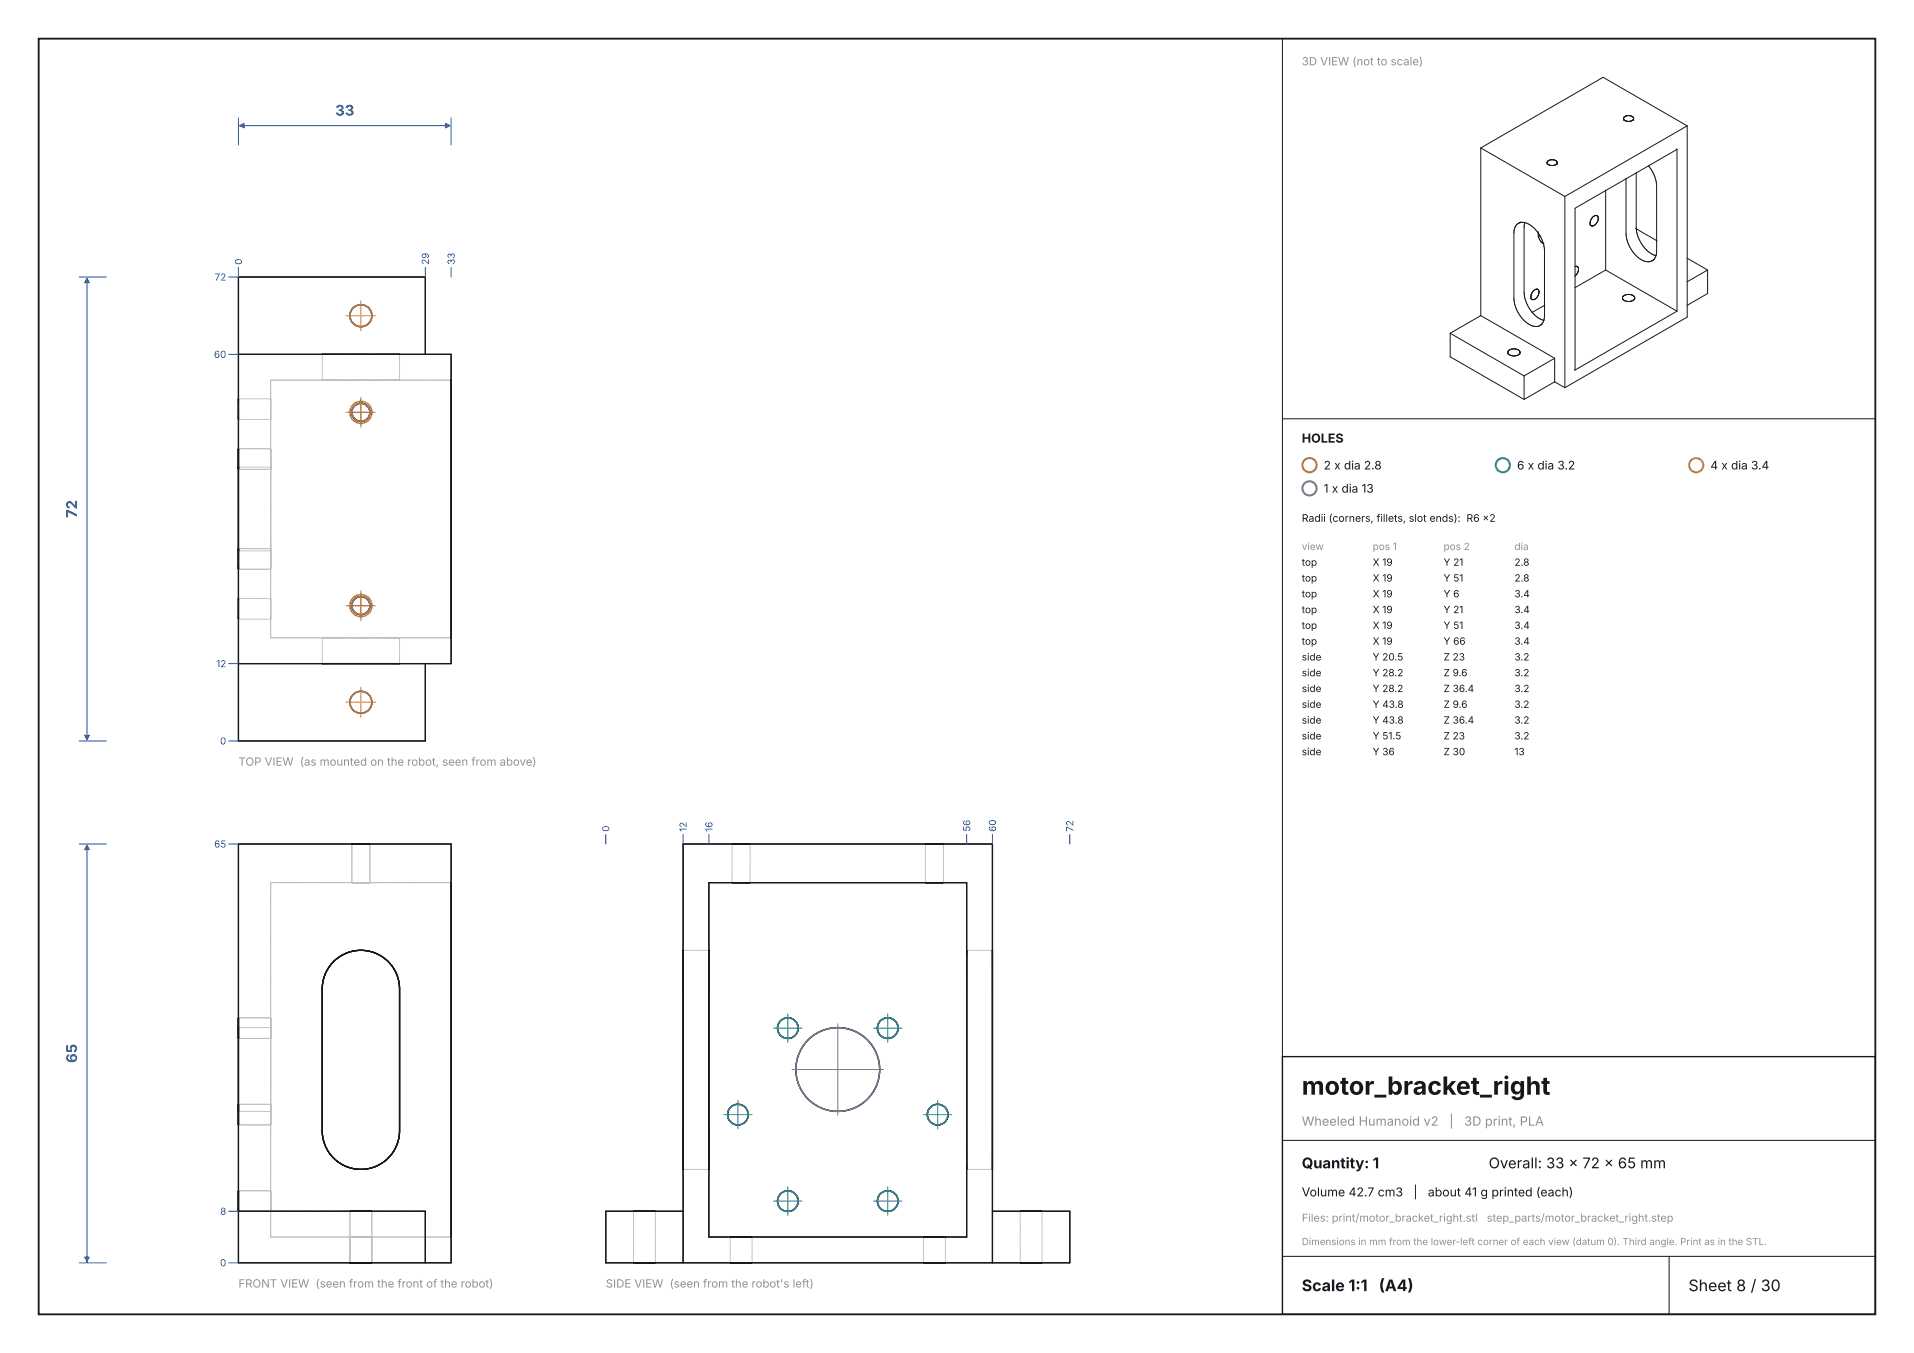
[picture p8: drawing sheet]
<svg xmlns="http://www.w3.org/2000/svg" width="297mm" height="210mm" viewBox="0 0 297 210" stroke-linecap="round" stroke-linejoin="round" font-family="sans-serif">
<path d="M6 6h285v198h-285z" fill="none" stroke="#16181d" stroke-width=".28"/>
<circle cx="203.2" cy="72.2" r="1.1" fill="none" stroke="#d1495b" stroke-width=".32"/>
<circle cx="233.2" cy="72.2" r="1.1" fill="none" stroke="#1b9e77" stroke-width=".32"/>
<circle cx="263.2" cy="72.2" r="1.1" fill="none" stroke="#e08a00" stroke-width=".32"/>
<circle cx="203.2" cy="75.8" r="1.1" fill="none" stroke="#7b5ea7" stroke-width=".32"/>
<path d="M199 164h92v40h-92z" fill="none" stroke="#16181d" stroke-width=".21"/>
<g fill="none" stroke="#b9bdc6" stroke-width=".16" stroke-dasharray=".2 .1">
<path d="M42 59h27.9M50 59v-3.9M50 59h.1M50.1 59h.1M50.2 59h.1M50.3 59h.1M50.4 59h.1M50.5 59h.1M50.6 59h.1M50.7 59h.2M50.9 59h.1M51 59h.2"/>
<path d="M51.2 59h.2M51.4 59h.2M51.6 59h.2M51.8 59h.2M52 59h.3M52.3 59h.2M52.5 59h.2M52.7 59h.3M53 59h.3M53.3 59h.2M53.5 59h.3M53.8 59h.3"/>
<path d="M54.1 59h.3M54.4 59h.3M54.7 59h.3M55 59h.3M55.3 59h.3M55.6 59h.2M55.8 59h.4M56.2 59h.2M56.4 59h.3M56.7 59h.3M57 59h.3M57.3 59h.3"/>
<path d="M57.6 59h.3M57.9 59h.3M58.2 59h.3M58.5 59h.2M58.7 59h.3M59 59h.3M59.3 59h.2M59.5 59h.2M59.7 59h.3M60 59h.2M60.2 59h.2M60.4 59h.2"/>
<path d="M60.6 59h.2M60.8 59h.2M61 59h.1M61.1 59h.2M61.3 59h.1M61.4 59h.1M61.5 59h.1M61.6 59h.1M61.7 59h.1M61.8 59h.1M61.9 59h.1M62 59h.1"/>
<path d="M62 59v-3.9M37.1 72.8h4.9M37.1 72.5h4.9M37.1 69.6h4.9M37.1 65.1h4.9M37.1 61.9h4.9M42 80v-.4M42 79.6v-.3M42 79.3v-.3M42 79v-.3M42 78.7v-.3M42 78.4v-.4"/>
<path d="M42 78v-.3M42 77.7v-.3M42 77.4v-.3M42 77.1v-.3M42 76.8v-.3M42 76.5v-.3M42 76.2v-.3M42 75.9v-.3M42 75.6v-.3M42 75.3v-.2M42 75.1v-.3M42 74.8v-.2"/>
<path d="M42 74.6v-.3M42 74.3v-.2M42 74.1v-.2M42 73.9v-.2M42 73.7v-.2M42 73.5v-.1M42 73.4v-.2M42 73.2v-.1M42 73.1v-.2M42 72.9v-.1M42 72.8v-.1M42 72.8h.1"/>
<path d="M42 72.7h.1M42 72.7v-.1M42 72.6h.1M42 72.6v-.1M42 72.5h.1M42 72.5v-.1M42 72.4h.1M42 72.4v-.1M42 72.3h.1M42 72.3v-.1M42 72.2h.1M42 72.2v-.1"/>
<path d="M42 72.1v-.1M42 72v-.1M42 71.9h.1M42 71.9v-.1M42 71.8v-.1M42 71.7v-.1M42 71.6h.1M42 71.6v-.1M42 71.5v-.1M42 71.4v-.1M42 71.3v-.1M42 71.2h.1"/>
<path d="M42 71.2v-.1M42 71.1v-.1M42 71v-.1M42 70.9h.1M42 70.9v-.1M42 70.8v-.1M42 70.7v-.1M42 70.6h.1M42 70.6v-.1M42 70.5v-.1M42 70.4v-.1M42 70.3h.1"/>
<path d="M42 70.3v-.1M42 70.2h.1M42 70.2v-.1M42 70.1v-.1M42 70h.1M42 70v-.1M42 69.9h.1M42 69.9v-.1M42 69.8h.1M42 69.8v-.1M42 69.7h.1M42 65.1v-.1"/>
<path d="M42 65h.1M42 65v-.1M42 64.9h.1M42 64.9v-.1M42 64.8h.1M42 64.8v-.1M42 64.7v-.1M42 64.6h.1M42 64.6v-.1M42 64.5h.1M42 64.5v-.1M42 64.4v-.1"/>
<path d="M42 64.3h.1M42 64.3v-.1M42 64.2v-.1M42 64.1v-.1M42 64h.1M42 64v-.1M42 63.9v-.1M42 63.8v-.1M42 63.7h.1M42 63.7v-.1M42 63.6v-.1M42 63.5v-.1"/>
<path d="M42 63.4v-.1M42 63.3h.1M42 63.3v-.1M42 63.2v-.1M42 63.1v-.1M42 63h.1M42 63v-.1M42 62.9v-.1M42 62.8v-.1M42 62.7h.1M42 62.7v-.1M42 62.6v-.1"/>
<path d="M42 62.5h.1M42 62.5v-.1M42 62.4h.1M42 62.4v-.1M42 62.3v-.1M42 62.2h.1M42 62.2v-.1M42 62.1h.1M42 62.1v-.1M42 62h.1M42 62v-.1M54.3 64h.1"/>
<path d="M54.3 64v.1M54.3 64v-.1M54.3 64.1v.1M54.3 63.9v-.1M54.3 64.2v.1M54.3 63.8v-.1M54.3 64.3v.1M54.3 63.7v-.1M54.3 64.4l.1 .1M54.3 63.6l.1-.1M54.4 64.5h.1M54.4 63.5h.1"/>
<path d="M54.4 64.5v.1M54.4 63.5v-.1M54.4 64.6v.1M54.4 63.4v-.1M54.4 64.7l.1 .1M54.4 63.3l.1-.1M54.5 64.8h.1M54.5 63.2v-.1M54.5 64.8l.1 .1M54.5 63.1h.1M54.6 64.9v.1M54.6 63.1v-.1"/>
<path d="M54.6 65l.1 .1M54.6 63l.1-.1M54.7 65.1h.1M54.7 62.9h.1M54.7 65.1l.1 .1M54.7 62.9l.1-.1M54.8 65.2h.1M54.8 62.8h.1M54.8 65.2l.1 .1M54.8 62.8l.1-.1M54.9 65.3l.1 .1M54.9 62.7l.1-.1"/>
<path d="M55 65.4h.1M55 62.6h.1M55 65.4l.1 .1M55 62.6l.1-.1M55.1 65.5h.1M55.1 62.5h.1M55.2 65.5h.1M55.2 62.5h.1M55.3 65.5v.1M55.3 62.5v-.1M55.3 65.6h.1M55.3 62.4h.1"/>
<path d="M55.4 65.6h.1M55.4 62.4h.1M55.5 65.6h.1M55.5 62.4h.1M55.6 65.6l.1 .1M55.6 62.4l.1-.1M55.7 65.7h.1M55.7 62.3h.1M55.8 65.7h.1M55.8 62.3h.1M55.9 65.7h.1M55.9 62.3h.1"/>
<path d="M56 65.7h.1M56 62.3h.1M56.1 65.7h.1M56.1 62.3h.1M56.2 65.7h.1M56.2 62.3h.1M56.3 65.7h.1M56.3 62.3h.1M56.3 65.7l.1-.1M56.3 62.3l.1 .1M56.4 65.6h.1M56.4 62.4h.1"/>
<path d="M56.5 65.6h.1M56.5 62.4h.1M56.6 65.6h.1M56.6 62.4h.1M56.7 65.6v-.1M56.7 62.4v.1M56.7 65.5h.1M56.7 62.5h.1M56.8 65.5h.1M56.8 62.5h.1M56.9 65.5l.1-.1M56.9 62.5l.1 .1"/>
<path d="M57 65.4h.1M57 62.6h.1M57 65.4l.1-.1M57 62.6l.1 .1M57.1 65.3l.1-.1M57.1 62.7l.1 .1M57.2 65.2h.1M57.2 62.8h.1M57.2 65.2l.1-.1M57.2 62.8l.1 .1M57.3 65.1h.1M57.3 62.9h.1"/>
<path d="M57.3 65.1l.1-.1M57.3 62.9l.1 .1M57.4 65v-.1M57.4 63v.1M57.4 64.9l.1-.1M57.4 63.1h.1M57.5 64.8h.1M57.5 63.1v.1M57.5 64.8l.1-.1M57.5 63.2l.1 .1M57.6 64.7v-.1M57.6 63.3v.1"/>
<path d="M57.6 64.6v-.1M57.6 63.4v.1M57.6 64.5h.1M57.6 63.5h.1M57.6 64.5l.1-.1M57.6 63.5l.1 .1M57.7 64.4v-.1M57.7 63.6v.1M57.7 64.3v-.1M57.7 63.7v.1M57.7 64.2v-.1M57.7 63.8v.1"/>
<path d="M57.7 64.1v-.1M57.7 63.9v.1M57.7 64h.1M37.1 96.1h4.9M37.1 92.9h4.9M37.1 88.3h4.9M37.1 85.5h4.9M37.1 85.1h4.9M42 99v-40M42 99h27.9M42 96.1v-.1M42 96h.1"/>
<path d="M42 96v-.1M42 95.9h.1M42 95.9v-.1M42 95.8h.1M42 95.8v-.1M42 95.7v-.1M42 95.6h.1M42 95.6v-.1M42 95.5h.1M42 95.5v-.1M42 95.4v-.1M42 95.3h.1"/>
<path d="M42 95.3v-.1M42 95.2v-.1M42 95.1v-.1M42 95h.1M42 95v-.1M42 94.9v-.1M42 94.8v-.1M42 94.7h.1M42 94.7v-.1M42 94.6v-.1M42 94.5v-.1M42 94.4v-.1"/>
<path d="M42 94.3h.1M42 94.3v-.1M42 94.2v-.1M42 94.1v-.1M42 94h.1M42 94v-.1M42 93.9v-.1M42 93.8v-.1M42 93.7h.1M42 93.7v-.1M42 93.6v-.1M42 93.5h.1"/>
<path d="M42 93.5v-.1M42 93.4h.1M42 93.4v-.1M42 93.3v-.1M42 93.2h.1M42 93.2v-.1M42 93.1h.1M42 93.1v-.1M42 93h.1M42 93v-.1M42 88.3h.1M42 88.3v-.1"/>
<path d="M42 88.2h.1M42 88.2v-.1M42 88.1h.1M42 88.1v-.1M42 88h.1M42 88v-.1M42 87.9h.1M42 87.9v-.1M42 87.8h.1M42 87.8v-.1M42 87.7h.1M42 87.7v-.1"/>
<path d="M42 87.6v-.1M42 87.5v-.1M42 87.4h.1M42 87.4v-.1M42 87.3v-.1M42 87.2v-.1M42 87.1h.1M42 87.1v-.1M42 87v-.1M42 86.9v-.1M42 86.8v-.1M42 86.7h.1"/>
<path d="M42 86.7v-.1M42 86.6v-.1M42 86.5v-.1M42 86.4h.1M42 86.4v-.1M42 86.3v-.1M42 86.2v-.1M42 86.1h.1M42 86.1v-.1M42 86v-.1M42 85.9v-.1M42 85.8h.1"/>
<path d="M42 85.8v-.1M42 85.7h.1M42 85.7v-.1M42 85.6v-.1M42 85.5h.1M42 85.5v-.1M42 85.4h.1M42 85.4v-.1M42 85.3h.1M42 85.3v-.1M42 85.2h.1M42 85.2v-.1"/>
<path d="M42 85.1v-.2M42 84.9v-.1M42 84.8v-.2M42 84.6v-.1M42 84.5v-.2M42 84.3v-.2M42 84.1v-.2M42 83.9v-.2M42 83.7v-.3M42 83.4v-.2M42 83.2v-.3M42 82.9v-.2"/>
<path d="M42 82.7v-.3M42 82.4v-.3M42 82.1v-.3M42 81.8v-.3M42 81.5v-.3M42 81.2v-.3M42 80.9v-.3M42 80.6v-.3M42 80.3v-.3M50 99h.1M50.1 99h.1M50.2 99h.1"/>
<path d="M50.3 99h.1M50.4 99h.1M50.5 99h.1M50.6 99h.1M50.7 99h.2M50.9 99h.1M51 99h.2M51.2 99h.2M51.4 99h.2M51.6 99h.2M51.8 99h.2M52 99h.3"/>
<path d="M52.3 99h.2M52.5 99h.2M52.7 99h.3M53 99h.3M53.3 99h.2M53.5 99h.3M53.8 99h.3M54.1 99h.3M54.3 94h.1M54.3 94v.1M54.3 94v-.1M54.3 94.1v.1"/>
<path d="M54.3 93.9v-.1M54.3 94.2v.1M54.3 93.8v-.1M54.3 94.3v.1M54.3 93.7v-.1M54.3 94.4l.1 .1M54.3 93.6l.1-.1M54.4 94.5h.1M54.4 93.5h.1M54.4 99h.3M54.4 94.5v.1M54.4 93.5v-.1"/>
<path d="M54.4 94.6v.1M54.4 93.4v-.1M54.4 94.7l.1 .1M54.4 93.3l.1-.1M54.5 94.8h.1M54.5 93.2v-.1M54.5 94.8l.1 .1M54.5 93.1h.1M54.6 94.9v.1M54.6 93.1v-.1M54.6 95l.1 .1M54.6 93l.1-.1"/>
<path d="M54.7 99h.3M54.7 95.1h.1M54.7 92.9h.1M54.7 95.1l.1 .1M54.7 92.9l.1-.1M54.8 95.2h.1M54.8 92.8h.1M54.8 95.2l.1 .1M54.8 92.8l.1-.1M54.9 95.3l.1 .1M54.9 92.7l.1-.1M55 99h.3"/>
<path d="M55 95.4h.1M55 92.6h.1M55 95.4l.1 .1M55 92.6l.1-.1M55.1 95.5h.1M55.1 92.5h.1M55.2 95.5h.1M55.2 92.5h.1M55.3 99h.3M55.3 95.5v.1M55.3 92.5v-.1M55.3 95.6h.1"/>
<path d="M55.3 92.4h.1M55.4 95.6h.1M55.4 92.4h.1M55.5 95.6h.1M55.5 92.4h.1M55.6 99h.2M55.6 95.6l.1 .1M55.6 92.4l.1-.1M55.7 95.7h.1M55.7 92.3h.1M55.8 95.7h.1M55.8 92.3h.1"/>
<path d="M55.8 99h.4M55.9 95.7h.1M55.9 92.3h.1M56 95.7h.1M56 92.3h.1M56.1 95.7h.1M56.1 92.3h.1M56.2 99h.2M56.2 95.7h.1M56.2 92.3h.1M56.3 95.7h.1M56.3 92.3h.1"/>
<path d="M56.3 95.7l.1-.1M56.3 92.3l.1 .1M56.4 95.6h.1M56.4 92.4h.1M56.4 99h.3M56.5 95.6h.1M56.5 92.4h.1M56.6 95.6h.1M56.6 92.4h.1M56.7 95.6v-.1M56.7 92.4v.1M56.7 95.5h.1"/>
<path d="M56.7 92.5h.1M56.7 99h.3M56.8 95.5h.1M56.8 92.5h.1M56.9 95.5l.1-.1M56.9 92.5l.1 .1M57 95.4h.1M57 92.6h.1M57 95.4l.1-.1M57 92.6l.1 .1M57 99h.3M57.1 95.3l.1-.1"/>
<path d="M57.1 92.7l.1 .1M57.2 95.2h.1M57.2 92.8h.1M57.2 95.2l.1-.1M57.2 92.8l.1 .1M57.3 95.1h.1M57.3 92.9h.1M57.3 95.1l.1-.1M57.3 92.9l.1 .1M57.3 99h.3M57.4 95v-.1M57.4 93v.1"/>
<path d="M57.4 94.9l.1-.1M57.4 93.1h.1M57.5 94.8h.1M57.5 93.1v.1M57.5 94.8l.1-.1M57.5 93.2l.1 .1M57.6 94.7v-.1M57.6 93.3v.1M57.6 94.6v-.1M57.6 93.4v.1M57.6 94.5h.1M57.6 93.5h.1"/>
<path d="M57.6 99h.3M57.6 94.5l.1-.1M57.6 93.5l.1 .1M57.7 94.4v-.1M57.7 93.6v.1M57.7 94.3v-.1M57.7 93.7v.1M57.7 94.2v-.1M57.7 93.8v.1M57.7 94.1v-.1M57.7 93.9v.1M57.7 94h.1"/>
<path d="M57.9 99h.3M58.2 99h.3M58.5 99h.2M58.7 99h.3M59 99h.3M59.3 99h.2M59.5 99h.2M59.7 99h.3M60 99h.2M60.2 99h.2M60.4 99h.2M60.6 99h.2"/>
<path d="M60.8 99h.2M61 99h.1M61.1 99h.2M61.3 99h.1M61.4 99h.1M61.5 99h.1M61.6 99h.1M61.7 99h.1M61.8 99h.1M61.9 99h.1M62 99h.1M50 102.9v-3.9"/>
<path d="M62 102.9v-3.9M42 137h27.9M54.6 137v-5.9M54.7 137h.1M54.8 137h.1M54.9 137h.1M55 137h.1M55.1 137h.1M55.2 137h.1M55.3 137h.1M55.4 137h.1M55.5 137h.1"/>
<path d="M55.6 137h.1M55.7 137h.1M55.8 137h.1M55.9 137h.1M56 137h.1M56.1 137h.1M56.2 137h.1M56.3 137h.1M56.4 137h.1M56.5 137h.1M56.6 137h.1M56.7 137h.1"/>
<path d="M56.8 137h.1M56.9 137h.1M57 137h.1M57.1 137h.1M57.2 137h.1M57.3 137h.1M57.4 137v-5.9M113.6 136.9v-5.8M116.4 136.9v-5.8M143.6 136.9v-5.8M146.4 136.9v-5.8M37.1 158h4.9"/>
<path d="M37.1 159.5h4.9M42 159.6v-.1M42 159.6v.1M42 159.5h.1M42 159.7v.1M42 159.5v-.1M42 159.8v.1M42 159.4v-.1M42 159.9h.1M42 159.3v-.1M42 159.9v.1M42 159.2v-.1"/>
<path d="M42 159.1h.1M42 159.1v-.1M42 159v-.1M42 158.9v-.1M42 158.8h.1M42 158.8v-.1M42 158.7v-.1M42 158.6h.1M42 158.6v-.1M42 158.5h.1M42 158.5v-.1M42 158.4h.1"/>
<path d="M42 158.4v-.1M42 158.3h.1M42 158.3v-.1M42 158.2h.1M42 158.2v-.1M42 158.1h.1M42 158.1v-.1M42 158h.1M42 158v.1M42 158.1v.1M42 158.2v.1M42 158.3v.1"/>
<path d="M42 158.4v.1M42 158.5v.1M42 158.6v.1M42 158.7v.1M42 158.8v.1M42 158.9v.1M42 159v.1M42 159.1v.1M42 159.2v.1M42 159.9v-.1M42 159.3v.1M42 159.8v-.1"/>
<path d="M42 159.4v.1M42 159.7v-.1M42 159.6h.1M42 159.5v.1M106.1 147.5h3.8M150.1 147.5h3.8M37.1 174.6h4.9M37.1 171.4h4.9M37.1 161.2h4.9M37.1 172.5h4.9M42 173h.1M42 173v.1"/>
<path d="M42 173v-.1M42 173.1v.1M42 172.9v-.1M42 173.2v.1M42 172.8v-.1M42 173.3v.1M42 172.7v-.1M42 173.4h.1M42 172.6h.1M42 173.4v.1M42 172.6v-.1M42 173.5v.1"/>
<path d="M42 172.5v-.1M42 173.6v.1M42 172.4v-.1M42 173.7h.1M42 172.3h.1M42 173.7v.1M42 172.3v-.1M42 173.8v.1M42 172.2v-.1M42 173.9h.1M42 172.1h.1M42 173.9v.1"/>
<path d="M42 172.1v-.1M42 174v.1M42 172v-.1M42 174.1h.1M42 171.9h.1M42 174.1v.1M42 171.9v-.1M42 174.2h.1M42 171.8h.1M42 174.2v.1M42 171.8v-.1M42 174.3h.1"/>
<path d="M42 171.7h.1M42 174.3v.1M42 171.7v-.1M42 174.4h.1M42 171.6h.1M42 174.4v.1M42 171.6v-.1M42 174.5h.1M42 171.5h.1M42 174.5v.1M42 171.5v-.1M42 174.6v-.1"/>
<path d="M42 171.4v.1M42 174.5v-.1M42 171.5v.1M42 174.4v-.1M42 171.6v.1M42 174.3v-.1M42 171.7v.1M42 174.2v-.1M42 171.8v.1M42 174.1v-.1M42 171.9v.1M42 174v-.1"/>
<path d="M42 172v.1M42 173.9v-.1M42 172.1v.1M42 173.8v-.1M42 172.2v.1M42 173.7v-.1M42 172.3v.1M42 173.6v-.1M42 172.4v.1M42 173.5v-.1M42 172.5v.1M42 173.4v-.1"/>
<path d="M42 172.6v.1M42 173.3v-.1M42 172.7v.1M42 173.2v-.1M42 172.8v.1M42 173.1v-.1M42 172.9v.1M42 160v.1M42 160.1v.1M42 160.2h.1M42 160.2v.1M42 160.3v.1"/>
<path d="M42 160.4h.1M42 160.4v.1M42 160.5v.1M42 160.6h.1M42 160.6v.1M42 160.7h.1M42 160.7v.1M42 160.8v.1M42 160.9h.1M42 160.9v.1M42 161h.1M42 161v.1"/>
<path d="M42 161.1h.1M42 161.1v-.1M42 161v-.1M42 160.9v-.1M42 160.8v-.1M42 160.7v-.1M42 160.6v-.1M42 166.2v-.4M42 166.2v.3M42 165.8v-.3M42 166.5v.3M42 165.5v-.3"/>
<path d="M42 160.5v-.1M42 166.8v.3M42 165.2v-.3M42 167.1v.3M42 164.9v-.3M42 160.4v-.1M42 167.4v.4M42 164.6v-.4M42 160.3v-.1M42 160.2v-.1M42 167.8v.3M42 164.2v-.3"/>
<path d="M42 160.1v-.1M42 160v-.1M42 168.1v.3M42 163.9v-.3M42 168.4v.3M42 163.6v-.3M42 168.7v.3M42 163.3v-.3M42 169v.2M42 163v-.3M42 169.2v.3M42 162.7v-.2"/>
<path d="M42 169.5v.3M42 162.5v-.3M42 169.8v.3M42 162.2v-.3M42 170.1v.2M42 161.9v-.2M42 170.3v.2M42 161.7v-.2M42 170.5v.3M42 161.5v-.3M42 170.8v.2M42 161.2v-.2"/>
<path d="M42 171v.2M42 161v-.2M42 171.2v.2M42 160.8v-.2M42 171.5v.2M42 160.5v-.2M42 171.7v.2M42 160.3v-.2M42 172.4h.1M42 172.5h.1M42 171.9v-.2M42 160.1v.2"/>
<path d="M42 171.7v-.2M42 160.3v.2M42 171.4v-.2M42 160.6v.2M42 171.2v-.2M42 160.8v.2M42 171v-.2M42 161v.2M42 170.8v-.3M42 161.2v.3M42 170.5v-.2M42 161.5v.2"/>
<path d="M42 170.3v-.2M42 161.7v.2M42 170.1v-.3M42 161.9v.3M42 169.8v-.3M42 162.2v.3M42 169.5v-.3M42 162.5v.2M42 169.2v-.2M42 162.7v.3M42 169v-.3M42 163v.3"/>
<path d="M42 168.7v-.3M42 163.3v.3M42 168.4v-.3M42 163.6v.3M42 168.1v-.3M42 163.9v.3M42 167.8v-.4M42 164.2v.4M42 167.4v-.3M42 164.6v.3M42 167.1v-.3M42 164.9v.3"/>
<path d="M42 166.8v-.3M42 165.2v.3M42 166.5v-.3M42 165.5v.3M37.1 188h4.9M37.1 184.8h4.9M37.1 188h28.9M42 192v-55M42 192h27.9M42 186.5v-.1M42 186.5h.1M42 186.4v-.1"/>
<path d="M42 186.5v.1M42 186.3v-.1M42 186.6v.1M42 186.2v-.1M42 186.7v.1M42 186.1h.1M42 186.8v.1M42 186.1v-.1M42 186.9h.1M42 186v-.1M42 186.9v.1M42 185.9v-.1"/>
<path d="M42 187v.1M42 185.8h.1M42 187.1v.1M42 185.8v-.1M42 187.2h.1M42 185.7v-.1M42 187.2v.1M42 185.6h.1M42 187.3v.1M42 185.6v-.1M42 187.4h.1M42 185.5v-.1"/>
<path d="M42 187.4v.1M42 185.4h.1M42 187.5h.1M42 185.4v-.1M42 187.5v.1M42 185.3h.1M42 187.6h.1M42 185.3v-.1M42 187.6v.1M42 185.2v-.1M42 187.7h.1M42 185.1h.1"/>
<path d="M42 187.7v.1M42 187.8h.1M42 185.1v-.1M42 187.8v.1M42 185h.1M42 187.9h.1M42 185v-.1M42 184.9h.1M42 187.9v.1M42 188h.1M42 188v-.1M42 184.9v.1"/>
<path d="M42 187.9v-.1M42 185v.1M42 187.8v-.1M42 187.7v-.1M42 185.1v.1M42 185.2v.1M42 187.6v-.1M42 185.3v.1M42 187.5v-.1M42 185.4v.1M42 187.4v-.1M42 185.5v.1"/>
<path d="M42 187.3v-.1M42 185.6v.1M42 187.2v-.1M42 185.7v.1M42 187.1v-.1M42 187v-.1M42 185.8v.1M42 185.9v.1M42 186.9v-.1M42 186v.1M42 186.8v-.1M42 186.7v-.1"/>
<path d="M42 186.1v.1M42 186.6v-.1M42 186.2v.1M42 186.3v.1M54.3 195.9v-7.8M54.3 195.9v-3.9M54.3 195.9v-7.9M54.3 192h.1M54.3 188h.1M54.4 192h.1M54.4 188h.1M54.5 192h.1"/>
<path d="M54.5 188h.1M54.6 192h.1M54.6 188h.1M54.7 192h.1M54.7 188h.1M54.8 192h.1M54.8 188h.1M54.9 192h.1M54.9 188h.1M55 192h.1M55 188h.1M55.1 192h.1"/>
<path d="M55.1 188h.1M55.2 192h.1M55.2 188h.1M55.3 192h.1M55.3 188h.1M55.4 192h.1M55.4 188h.1M55.5 192h.1M55.5 188h.1M55.6 192h.1M55.6 188h.1M55.7 192h.1"/>
<path d="M55.7 188h.1M55.8 192h.1M55.8 188h.1M55.9 192h.1M55.9 188h.1M56 192h.1M56 188h.1M56.1 192h.1M56.1 188h.1M56.2 192h.1M56.2 188h.1M56.3 192h.1"/>
<path d="M56.3 188h.1M56.4 192h.1M56.4 188h.1M56.5 192h.1M56.5 188h.1M56.6 192h.1M56.6 188h.1M56.7 192h.1M56.7 188h.1M56.8 192h.1M56.8 188h.1M56.9 192h.1"/>
<path d="M56.9 188h.1M57 192h.1M57 188h.1M57.1 192h.1M57.1 188h.1M57.2 192h.1M57.2 188h.1M57.3 192h.1M57.3 188h.1M57.4 192h.1M57.4 188h.1M57.5 192h.1"/>
<path d="M57.5 188h.1M57.6 192h.1M57.6 188h.1M57.7 195.9v-7.8M57.7 195.9v-3.9M57.7 195.9v-7.9M66 195.9v-7.9M98.3 195.9v-7.8M101.7 195.9v-7.8M106.1 181.5h3.8M113.3 195.9v-3.8M116.7 195.9v-3.8"/>
<path d="M143.3 195.9v-3.8M146.7 195.9v-3.8M150.1 181.5h3.8M158.3 195.9v-7.8M161.7 195.9v-7.8"/>
</g>
<g fill="none" stroke="#16181d" stroke-width=".19">
<path d="M37 55h33v48h-33M66 55v-12h-29v72h29v-12M37 131h33v65h-33zM110 137h40v55h-40zM51.8 149.2a6 6 0 0 1 6.5-1.2 6 6 0 0 1 3.7 5.5v22a6 6 0 0 1-6 6 6 6 0 0 1-6-6v-22a6 6 0 0 1 1.8-4.3zM37 188h29v8M106 188h-12v8h72v-8h-12M106 196v-65h48v65"/>
<circle cx="56" cy="49" r="1.7"/>
<circle cx="56" cy="64" r="1.4"/>
<circle cx="56" cy="94" r="1.4"/>
<circle cx="56" cy="109" r="1.7"/>
<circle cx="122.2" cy="159.6" r="1.6"/>
<circle cx="137.7" cy="159.6" r="1.6"/>
<circle cx="114.5" cy="173" r="1.6"/>
<circle cx="130" cy="166" r="6.5"/>
<circle cx="145.5" cy="173" r="1.6"/>
<circle cx="122.2" cy="186.4" r="1.6"/>
<circle cx="137.7" cy="186.4" r="1.6"/>
</g>
<g fill="none" stroke="#1f4fa3" stroke-width=".16">
<path d="M37 18.3v4.2M37.2 19.5h32.6M70 18.3v4.2M12.3 43h4.2M13.5 43.2v71.6M35.5 55h1.5M37 41.5v1.5h-1.5M66 41.5v1.5M70 41.5v1.5M12.3 115h4.2M35.5 115h1.5M35.5 103h1.5"/>
<path d="M12.3 131h4.2M13.5 131.2v64.6M35.5 131h1.5M94 129.5v1.5M106 129.5v1.5M110 129.5v1.5M150 129.5v1.5M154 129.5v1.5M166 129.5v1.5M12.3 196h4.2M35.5 196h1.5M35.5 188h1.5"/>
</g>
<g fill="#1f4fa3" stroke="#1f4fa3" stroke-width=".16">
<path d="M69.1 19.1l.7 .4-.7 .4z"/>
<path d="M37.2 19.5l.7-.4v.8z"/>
<path d="M13.5 43.2l.4 .7h-.8z"/>
<path d="M13.1 114.1h.8l-.4 .7z"/>
<path d="M13.5 131.2l.4 .7h-.8z"/>
<path d="M13.1 195.1h.8l-.4 .7z"/>
</g>
<g fill="none" stroke="#16181d" stroke-width=".16">
<path d="M199 6v198M251.9 18.4v.3M251.9 18.4h.1M251.9 18.4v.1M251.9 18.3v.1M251.9 18.5h.1M252 18.3h-.1M252 18.5v.1M252 18.3h.1M252 18.6h.1M252 18.2v.1M252 18.2h.1"/>
<path d="M252.1 18.6v.1M252.1 18.1l-.1 .1M252.1 18.7h.1M252.1 18.1h.1M252.2 18.1h-.1M252.2 18.7v.1M252.2 18.8h.8M252.3 18l-.1 .1M252.3 18h.1M252.3 18h.8M253 18.8h.1M253.1 18h.1"/>
<path d="M253.1 18l.2 .1M253.2 18.7l-.2 .1M253.2 18.7h.1M253.3 18.1h.1M253.3 18.1l.1 .1M253.4 18.2h.1M253.4 18.2l.1 .1M253.5 18.3h.1M253.5 18.5l-.3 .2M253.5 18.5h.1M253.5 18.3v.1M253.5 18.4v.1"/>
<path d="M253.5 18.4h.1M253.5 18.4v.3M261.8 19.5l-13-7.5-19 11M261.8 19.5v29.7l-19 11M261.8 19.5l-19 11M229.8 23v26M229.8 23l13 7.5M235.6 34.7a1.66 1.66 0 0 0-.7 1.5v10a4.8 4.8 0 0 0 3.3 4.5l.7-.2M235.6 34.7a2.53 2.53 0 0 1 2.9 1.2l.2 .2M236 34.4l-.4 .3M236.6 34.5l-.1 .8v10a4.9 4.9 0 0 0 3.1 4.4M238.7 36.2l.2 .9 .5 .6"/>
<path d="M238.7 36.1a5.1 5.1 0 0 1 1 2.8v10.1a1.66 1.66 0 0 1-.8 1.5M238.7 36v.2M239 36.6l-.4 .1M239.1 37.5l.3 .2M239.4 37.7l.2 .1M240.1 25.2v.2M240.1 25.2v.1M240.1 25.3h.1M240.1 25.1v.1M240.1 25.3l.3 .3M240.1 25.1h.1M240.3 24.9l-.2 .2"/>
<path d="M240.3 24.9h.1M240.4 25.6h.1M240.4 25.6h.8M240.5 24.8l-.2 .1M240.5 24.8h.1M240.5 24.8l.8 .1M241.2 25.6h.1M241.3 24.9h.1M241.3 24.9l.2 .1M241.4 25.5l-.2 .1M241.5 25.5h-.1M241.5 25h.1"/>
<path d="M241.5 25l.1 .1M241.6 25.1h.1M241.6 25.4l-.1 .1M241.6 25.4h.1M241.6 25.1v.1M241.6 25.3v.1M241.6 25.3h.1M241.6 25.2h.1M241.6 25.2v.3M241.6 25.2v.1M242.8 30.5v29.7M246.7 34.9l.2 .1"/>
<path d="M246.8 34.8h.1M246.8 34.8v.1M246.8 34.9h.1M246.8 34.9v.1M246.8 35h.1M246.9 35l.1 .1M247 35.1h.1M247.1 35.1h.1M247.2 33.6l-.4 .6v.6M247.2 33.6h.1M247.4 35l-.3 .1M247.4 35h.1"/>
<path d="M247.6 33.5l-.4 .1M247.6 34.9l-.2 .1M247.6 34.8v.1M247.6 33.4v.1M247.7 33.4l.1 .1M247.7 33.4h-.1M247.7 33.4h.1M247.8 34.6l-.2 .2M247.8 34.6h.1M247.8 33.5h.1M247.9 33.5h.1M247.9 33.5v.1"/>
<path d="M247.9 33.6h.1M247.9 33.6l.1 .1M248 33.7h.1M248 33.7v.1M248 33.8h.1M248 33.8l-.2 .8M249.2 29.5v12.4M252.3 27.7v8.5a4.8 4.8 0 0 0 3.3 4.4l.7-.1M253.8 35.5l3.3 1.9M253.9 26.8v8.5a4.9 4.9 0 0 0 3.1 4.4M255.8 25.7a5.2 5.2 0 0 1 1.3 3.2v10a1.66 1.66 0 0 1-.8 1.6M260.1 23.1l.1 .1"/>
<path d="M260.2 23.2l-15.8 9.1v25.1M260.2 23.2v25.1M225 51.7v3.7l11.5 6.6M225 51.7l11.5 6.6M229.8 49l-4.8 2.7M229.8 49l11.4 6.6M234 54.7v.2M234 54.7h.1M234 54.7v.1M234 54.6v.1M234 54.6h.1M234 54.8h.1"/>
<path d="M234 54.8l.2 .2M234 54.5v.1M234.2 55v.1M234.2 55.1l.7 .1 .7-.1M235.6 55.1h.1M235.7 54.3l-.5-.1h-.5l-.4 .1-.3 .2M235.7 54.3v.1M235.7 54.4h.1M235.8 54.4l.1 .2M235.8 54.9l-.2 .2M235.8 54.9h.1M235.8 54.8v.1"/>
<path d="M235.9 54.8h-.1M235.9 54.6v.1M235.9 54.7v.1M235.9 54.7h.1M235.9 54.7v.2M236.5 58.3v3.7M237.5 46.3l.2 .2M237.6 46.2h.1M237.6 46.2v.1M237.6 46.3h.1M237.6 46.3v.1M237.6 46.4h.1"/>
<path d="M237.6 46.4l.1 .1M237.7 46.5h.1M237.8 46.5h.1M237.9 46.5h.1M238.2 46.4l-.3 .1M238.2 46.4h.1M238.4 44.9l-.6 .5-.2 .8M238.4 44.9h.1M238.5 44.9h-.1M238.5 44.9h.1M238.6 44.9h.1M238.6 44.9l.2 .2"/>
<path d="M238.8 45.1h.1M238.8 45.1v.1M238.8 45.2h.1M238.8 45.2l-.1 .7-.5 .5M239.3 50.3l-.4 .2M239.7 47.4l-2 1.1M241.2 59.3l-4.7 2.7M241.2 55.6l-4.7 2.7M241.2 55.6v3.7M241.2 59.3l1.6 .9M244.3 57.4h.1M244.5 41.4h-.1"/>
<path d="M244.5 41.3v.1M244.6 41.3l.2 .1M244.6 41.3h-.1M244.6 41.3h.1M244.6 41.3l.1 .1M244.7 41.4h.1M244.8 41.4l.1 .2v.4l-.2 .5-.3 .3M249.2 41.9l-4.8 2.8M249.2 41.9l11 6.4M251.8 46.2v.2M251.8 46.2v.1M251.8 46.3h.1"/>
<path d="M251.8 46.2h.1M251.8 46.3l.1 .2M251.8 46.1v.1M251.8 46.1h.1M251.8 46v.1M251.9 46h-.1M251.9 46.5h.1M251.9 46.5v.1M251.9 46.6h.1M252 45.9l-.1 .1M252.1 45.8l-.1 .1M252.1 45.8l.6-.1 .7 .2"/>
<path d="M253.4 45.9h.1M253.4 45.9l.2 .1M253.6 46v.1M253.6 46.1l.1 .1M253.6 46.4l-.3 .3-.4 .1h-.5l-.4-.2M253.6 46.4h.1M253.6 46.3v.1M253.7 46.3h-.1M253.7 46.2v.1M253.7 46.3v.1M253.7 46.3h.1M256.7 40.3l-.4 .2"/>
<path d="M260.2 48.3l-15.8 9.1M261.8 40.1l3.2 1.8M265 41.9v3.7l-3.2 1.8M265 41.9l-3.2 1.8M199 65h92M199 177h92M199 195h92M259 195v9"/>
</g>
<g fill="none" stroke="#e08a00" stroke-width=".25">
<circle cx="56" cy="49" r="1.7"/>
<circle cx="56" cy="64" r="1.7"/>
<circle cx="56" cy="94" r="1.7"/>
<circle cx="56" cy="109" r="1.7"/>
</g>
<path d="M53.7 49h4.6M56 46.7v4.6M53.7 64h4.6M56 61.7v4.6M53.7 94h4.6M56 91.7v4.6M53.7 109h4.6M56 106.7v4.6" fill="none" stroke="#e08a00" stroke-width=".16"/>
<g fill="none" stroke="#d1495b" stroke-width=".25">
<circle cx="56" cy="64" r="1.4"/>
<circle cx="56" cy="94" r="1.4"/>
</g>
<path d="M54 64h4M56 62v4M54 94h4M56 92v4" fill="none" stroke="#d1495b" stroke-width=".16"/>
<g fill="none" stroke="#1b9e77" stroke-width=".25">
<circle cx="122.2" cy="159.6" r="1.6"/>
<circle cx="137.7" cy="159.6" r="1.6"/>
<circle cx="114.5" cy="173" r="1.6"/>
<circle cx="145.5" cy="173" r="1.6"/>
<circle cx="122.2" cy="186.4" r="1.6"/>
<circle cx="137.7" cy="186.4" r="1.6"/>
</g>
<path d="M120.1 159.6h4.4M122.2 157.4v4.4M135.5 159.6h4.4M137.8 157.4v4.4M112.3 173h4.4M114.5 170.8v4.4M143.3 173h4.4M145.5 170.8v4.4M120.1 186.4h4.4M122.2 184.2v4.4M135.5 186.4h4.4M137.8 184.2v4.4" fill="none" stroke="#1b9e77" stroke-width=".16"/>
<circle cx="130" cy="166" r="6.5" fill="none" stroke="#7b5ea7" stroke-width=".25"/>
<path d="M130 158.9v14.2M122.9 166h14.2" fill="none" stroke="#7b5ea7" stroke-width=".16"/>
<text font-size="3.9" fill="#16181d" x="202" y="169.9">motor_bracket_right</text>
<g font-size="2.5" fill="#16181d">
<text x="202" y="200.4">Scale 1:1</text>
<text x="214" y="200.4">(A4)</text>
<text x="262" y="200.4">Sheet 8 / 30</text>
</g>
<g font-size="2.3" fill="#1f4fa3">
<text x="52" y="17.9">33</text>
<text x="11.9" y="80.4" transform="rotate(-90 11.9 80.4)">72</text>
<text x="11.9" y="165" transform="rotate(-90 11.9 165)">65</text>
</g>
<g font-size="2.3" fill="#16181d">
<text x="202" y="181.3">Quantity: 1</text>
<text x="231" y="181.3">Overall: 33 x 72 x 65 mm</text>
</g>
<g font-size="2" fill="#8a8f98">
<text x="202" y="174.7">Wheeled Humanoid v2</text>
<text x="224.9" y="174.7">|</text>
<text x="227.2" y="174.7">3D print, PLA</text>
</g>
<g font-size="1.9" fill="#16181d">
<text x="202" y="68.7">HOLES</text>
<text x="202" y="185.7">Volume 42.7 cm3</text>
<text x="219.3" y="185.7">|</text>
<text x="221.6" y="185.7">about 41 g printed (each)</text>
</g>
<g font-size="1.8" fill="#8a8f98">
<text x="202" y="10.1">3D VIEW (not to scale)</text>
<text x="37" y="118.8">TOP VIEW (as mounted on the robot, seen from above)</text>
<text x="37" y="199.8">FRONT VIEW (seen from the front of the robot)</text>
<text x="94" y="199.8">SIDE VIEW (seen from the robot's left)</text>
</g>
<g font-size="1.8" fill="#16181d">
<text x="205.4" y="72.9">2 x dia 2.8</text>
<text x="205.4" y="76.5">1 x dia 13</text>
<text x="235.4" y="72.9">6 x dia 3.2</text>
<text x="265.4" y="72.9">4 x dia 3.4</text>
</g>
<g font-size="1.7" fill="#8a8f98">
<text x="202" y="189.6">Files: print/motor_bracket_right.stl</text>
<text x="230.7" y="189.6">step_parts/motor_bracket_right.step</text>
</g>
<g font-size="1.6" fill="#16181d">
<text x="202" y="81">Radii (corners, fillets, slot ends): R6 x2</text>
<text x="202" y="87.8">top</text>
<text x="213" y="87.8">X 19</text>
<text x="224" y="87.8">Y 21</text>
<text x="235" y="87.8">2.8</text>
<text x="202" y="90.3">top</text>
<text x="202" y="92.7">top</text>
<text x="202" y="95.2">top</text>
<text x="213" y="90.3">X 19</text>
<text x="213" y="92.7">X 19</text>
<text x="213" y="95.2">X 19</text>
<text x="224" y="90.3">Y 51</text>
<text x="224" y="92.7">Y 6</text>
<text x="224" y="95.2">Y 21</text>
<text x="235" y="90.3">2.8</text>
<text x="235" y="92.7">3.4</text>
<text x="235" y="95.2">3.4</text>
<text x="202" y="97.6">top</text>
<text x="202" y="100.1">top</text>
<text x="213" y="97.6">X 19</text>
<text x="213" y="100.1">X 19</text>
<text x="224" y="97.6">Y 51</text>
<text x="224" y="100.1">Y 66</text>
<text x="235" y="97.6">3.4</text>
<text x="235" y="100.1">3.4</text>
<text x="202" y="102.5">side</text>
<text x="202" y="105">side</text>
<text x="202" y="107.4">side</text>
<text x="213" y="102.5">Y 20.5</text>
<text x="213" y="105">Y 28.2</text>
<text x="213" y="107.4">Y 28.2</text>
<text x="224" y="102.5">Z 23</text>
<text x="224" y="105">Z 9.6</text>
<text x="224" y="107.4">Z 36.4</text>
<text x="235" y="102.5">3.2</text>
<text x="235" y="105">3.2</text>
<text x="235" y="107.4">3.2</text>
<text x="202" y="109.9">side</text>
<text x="202" y="112.3">side</text>
<text x="213" y="109.9">Y 43.8</text>
<text x="213" y="112.3">Y 43.8</text>
<text x="224" y="109.9">Z 9.6</text>
<text x="224" y="112.3">Z 36.4</text>
<text x="235" y="109.9">3.2</text>
<text x="235" y="112.3">3.2</text>
<text x="202" y="114.8">side</text>
<text x="202" y="117.2">side</text>
<text x="213" y="114.8">Y 51.5</text>
<text x="213" y="117.2">Y 36</text>
<text x="224" y="114.8">Z 23</text>
<text x="224" y="117.2">Z 30</text>
<text x="235" y="114.8">3.2</text>
<text x="235" y="117.2">13</text>
</g>
<g font-size="1.6" fill="#8a8f98">
<text x="202" y="85.4">view</text>
<text x="213" y="85.4">pos 1</text>
<text x="224" y="85.4">pos 2</text>
<text x="235" y="85.4">dia</text>
</g>
<g font-size="1.5" fill="#1f4fa3">
<text x="37.6" y="41.1" transform="rotate(-90 37.6 41.1)">0</text>
<text x="66.6" y="41.1" transform="rotate(-90 66.6 41.1)">29</text>
<text x="70.6" y="41.1" transform="rotate(-90 70.6 41.1)">33</text>
<text x="33.3" y="43.6">72</text>
<text x="33.2" y="55.6">60</text>
<text x="33.6" y="103.6">12</text>
<text x="34.1" y="115.6">0</text>
<text x="33.2" y="131.6">65</text>
<text x="94.6" y="129.1" transform="rotate(-90 94.6 129.1)">0</text>
<text x="106.6" y="129.1" transform="rotate(-90 106.6 129.1)">12</text>
<text x="110.6" y="129.1" transform="rotate(-90 110.6 129.1)">16</text>
<text x="150.6" y="129.1" transform="rotate(-90 150.6 129.1)">56</text>
<text x="154.6" y="129.1" transform="rotate(-90 154.6 129.1)">60</text>
<text x="166.6" y="129.1" transform="rotate(-90 166.6 129.1)">72</text>
<text x="34.2" y="188.6">8</text>
<text x="34.1" y="196.6">0</text>
</g>
<text font-size="1.5" fill="#8a8f98" x="202" y="193.3">Dimensions in mm from the lower-left corner of each view (datum 0). Third angle. Print as in the STL.</text>
</svg>
